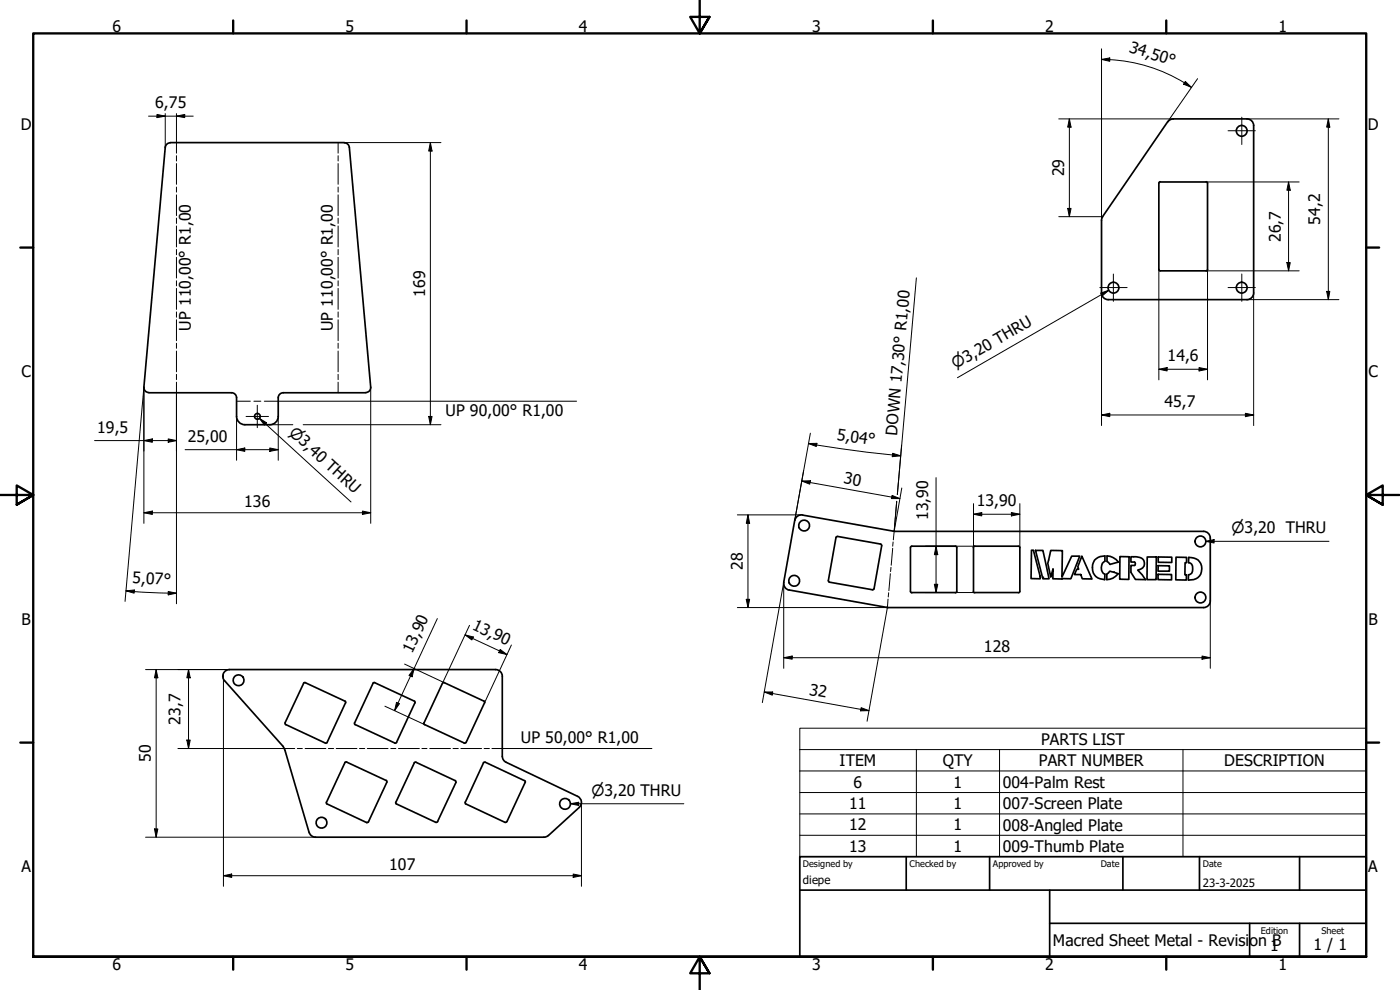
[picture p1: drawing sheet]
<svg xmlns="http://www.w3.org/2000/svg" width="420mm" height="297mm" viewBox="0 0 420 297" stroke-linecap="round" stroke-linejoin="round" font-family="sans-serif">
<!-- layer: Visible (ISO) -->
<g fill="none" stroke="#000" stroke-width=".51">
<path d="M350.5 36.5l-19.6 28.5M350.5 36.5l.9-.7 .7-.1h22.2a2 2 0 0 1 1.9 2v50.2M51.1 42.8h52.3M51.1 42.8a1.49 1.49 0 0 0-1.5 1.4l-6.4 72M103.3 42.8a1.49 1.49 0 0 1 1.5 1.4l6.5 72M347.8 55v26.1l.4 .2h13.7M348.2 54.6h13.7M348.2 54.5l-.4 .4M362 54.5l.4 .4M362.4 55v25.9l-.4 .4M330.6 66.2v21.7M330.9 65l-.3 1.1"/>
<path d="M330.6 87.9a2 2 0 0 0 2 2M376.2 87.9a2 2 0 0 1-2 2h-41.7M43.2 116.2a1.49 1.49 0 0 0 1.5 1.6M44.7 117.8h24.8a1.49 1.49 0 0 1 1.5 1.5M71 119.3v5.6a2.51 2.51 0 0 0 2.5 2.5M83.5 119.3v5.6a2.51 2.51 0 0 1-2.5 2.5M85 117.8h24.7M85 117.8a1.49 1.49 0 0 0-1.5 1.5M111.2 116.2a1.49 1.49 0 0 1-1.4 1.6M73.5 127.4h7.5M240.9 154.5l27.6 4.9h92.8M240.9 154.5a2.05 2.05 0 0 0-2.4 1.6l-3.3 18.6a2 2 0 0 0 1.7 2.4"/>
<path d="M361.2 159.4a2 2 0 0 1 2 2M236.9 177l29.6 5.3h94.8M248.6 174.2l.3 .5 13 2.3M251.4 161l-.5 .3-2.3 12.9M251.4 161l12.9 2.3 .3 .4M264.6 163.8l-2.3 12.8-.5 .4M273.4 163.9h13.3l.4 .2v13.3l-.2 .4h-13.2l-.4-.2-.1-13.3zM292.1 177.4l.4 .4h13.1M292.2 164.3v13.1M305.6 163.9h-13.1l-.4 .4M305.7 163.9l.4 .4v13.1l-.4 .4M309.6 165.1h.5l2.1 7.9v.7l-2.8-.1z"/>
<path d="M310.8 165.1h2.2l1.8 8.6h-1.8zM315.3 165.1l3.5 .1-.1 8 2.9-6.3h2.4l-2.6 6.8h-5.4v-3l-.7 2.5-.8-4.2zM324.7 166.9l3 6.8h-2.9l-.4-1.3h-1.9l.7-1.6h.5l-.2-.8zM328.5 168.1a4 4 0 0 1 3.1-1.3v1.6a2.28 2.28 0 0 0 0 3.9l-.1 1.6a3.6 3.6 0 0 1-3.4-1.9 3.6 3.6 0 0 1 .4-3.9zM332.2 166.8a4.7 4.7 0 0 1 3.5 1.8l-2.6 .7-.9-.8zM333.1 171.4l2.5 .7a4.3 4.3 0 0 1-3.4 1.8v-1.6zM336.1 167l2.7 .1v6.7h-2.8zM339.4 167.1h1.6a2.03 2.03 0 0 1 2.2 .9 2.03 2.03 0 0 1-.3 2.4l-1.5 .7 2.4 2.8-3.1-.1-1.3-2.1v-2h1.1a.63 .63 0 0 0 0-1.1h-1.1zM344.3 167.1h2.7v6.8h-2.8zM347.5 172.3l4.1 .1v1.6l-4.1-.1zM347.6 167.1l4.1 .1v1.6l-4.1-.1zM347.6 169.7l3.4 .1v1.6h-3.5z"/>
<path d="M352.9 167.2h3.2v1.6h-.4l-.1 3.7h.4v1.5h-3.1zM356.7 167.2a3.4 3.4 0 0 1 4 3.5 3.4 3.4 0 0 1-4.1 3.3l.1-1.5a1.4 1.4 0 0 0 1.2-1.8 1.44 1.44 0 0 0-1.1-1.9zM363.2 161.4v18.9a2 2 0 0 1-2 2M68.8 200.9h79.9a2 2 0 0 1 2 2v24M68.9 200.9a1.98 1.98 0 0 0-1.9 1.2 1.98 1.98 0 0 0 .4 2.1l17.6 19.8 .5 1.2 7.3 24.6a2 2 0 0 0 1.9 1.4h68.9l1-.5 9.3-8.5M85.6 216.9l.2 .5 11.8 5.5M91.1 205l.5-.2 11.9 5.6M91.1 205l-5.6 11.9M103.5 210.3l.2 .6-5.5 11.8M111.9 205l.6-.2 11.8 5.6M112 205l-5.6 11.9v.4l12.1 5.6M124.3 210.3l.2 .6-5.5 11.8-.5 .3"/>
<path d="M127.4 217.4l11.9 5.5M132.8 205l-5.6 11.9 .2 .5M133.3 204.8l11.9 5.6M133.4 204.8l-.6 .2M145.2 210.3l.2 .6-5.5 11.8M98.2 222.8l-.6 .2M103.5 228.8l-5.5 11.9v.4l12 5.7M104 228.6l11.9 5.5 .2 .6M104 228.6l-.5 .2M116.1 234.7l-5.5 11.9M136.8 234.8l-.1-.6-12.1-5.5-.3 .2-5.5 11.8M136.8 234.7l-5.5 11.8"/>
<path d="M139.9 222.8l-.6 .2M145.6 228.7l-.5 .2-5.5 11.8 .2 .5M145.7 228.7l11.9 5.7v.4l-5.5 11.7M150.7 226.9l.2 .9 1 .9 21.5 10.2a2 2 0 0 1 .4 3.3M110.6 246.6l-.6 .2M118.8 240.7l.2 .5 11.8 5.5M131.3 246.5l-.5 .2M139.8 241.2l11.8 5.5M152.1 246.5l-.5 .2"/>
<circle cx="372.6" cy="39.3" r="1.62"/>
<circle cx="334.2" cy="86.3" r="1.62"/>
<circle cx="372.6" cy="86.3" r="1.62"/>
<circle cx="77.2" cy="124.9" r=".86"/>
<circle cx="241.3" cy="157.7" r="1.62"/>
<circle cx="238.3" cy="174.3" r="1.62"/>
<circle cx="360.3" cy="162.5" r="1.62"/>
<circle cx="360.3" cy="179.3" r="1.62"/>
<circle cx="71.6" cy="204.1" r="1.62"/>
<circle cx="96.5" cy="246.8" r="1.62"/>
<circle cx="169.6" cy="241.2" r="1.62"/>
</g>
<!-- layer: Bend Centerline (ISO) -->
<g fill="none" stroke="#000" stroke-width=".3">
<path d="M53 42.8v3.2M53 46.7v1.6M53 49.1v6.2M53 56.1v1.5M53 58.5v6.2M101.5 42.8v3.2M101.5 46.7v1.6M101.5 49.1v6.2M101.5 56.1v1.5M101.5 58.5v6.2M53 65.5v1.5M53 67.8v6.3"/>
<path d="M53 74.9v1.5M53 77.2v6.2M101.5 65.5v1.5M101.5 67.8v6.3M101.5 74.9v1.5M101.5 77.2v6.2M53 84.3v1.5M53 86.5v6.3M53 93.6v1.6M53 95.9v6.3M101.5 84.3v1.5M101.5 86.5v6.3"/>
<path d="M101.5 93.6v1.6M101.5 95.9v6.3M53 103v1.5M53 105.3v6.3M53 112.3v1.6M53 114.7v3.1M101.5 103v1.5M101.5 105.3v6.3M101.5 112.3v1.6M101.5 114.7v3.1M71 120.4h4.1M76.2 120.4h2.1"/>
<path d="M79.3 120.4h4.2M268.4 159.4l-.3 2.6M266.5 179.8l-.2 2.5M266.7 177.8l-.1 1.3M267.2 172.1l-.4 5.1M267.4 170.2l-.1 1.3M267.9 164.5l-.4 5.1M268 162.6l-.1 1.3M85.3 224.6h3.2M89.2 224.6h1.5M91.6 224.6h6.2M98.6 224.6h1.5"/>
<path d="M100.9 224.6h6.2M107.9 224.6h1.6M110.2 224.6h6.3M117.3 224.6h1.5M119.6 224.6h6.3M126.6 224.6h1.5M129 224.6h6.2M136 224.6h1.5M138.3 224.6h6.2M145.3 224.6h1.6M147.6 224.6h3.1"/>
</g>
<!-- layer: Visible (ISO) -->
<circle cx="312.9" cy="173.2" r=".25" fill="#000"/>
<!-- layer: Symbol (ISO) -->
<g fill="none" stroke="#000" stroke-width=".3">
<path d="M275 83.4l-5.7 65M330.3 87.9l2.4-.8-1.9 1.7zM332.7 87.1l-45.4 26.2M77.9 125.5l2.1 1.4-.6 .7zM77.9 125.5l27.4 25.1M83.5 120.4h89.5M269.1 150.4l-.7 9M361.8 162.4l2.6-.5v1zM361.8 162.4h37M150.7 224.6h44.9M240 224.9v-6.4h170v6.4M240 224.9h170v6.4"/>
<path d="M240 224.9v32.1h170v-25.7M240 231.3h170M240 237.8h170M275 224.9v32.1M300 224.9v32.1M355 224.9v32.1M171.1 241.2l2.6-.5v1zM171.1 241.2h34.1M240 244.2h170M240 250.6h170"/>
</g>
<!-- layer: Border (ISO) -->
<g fill="none" stroke="#000" stroke-width=".7">
<path d="M70 6.1v3.9M140 6.1v3.9M210 0v10l-2.9-4.9h5.8l-2.9 4.9 2.9-4.9M280 6.1v3.9M350 6.1v3.9M6.1 74.3h3.9M410 74.3h3.9M0 148.5h10l-5-2.8v5.7l5-2.9-5 2.9M420 148.5h-10l5-2.8v5.7l-5-2.9 5 2.9M6.1 222.8h3.9M410 222.8h3.9M10 287.1v-277.1h400v277.1h-400h400"/>
<path d="M70 287.1v3.8M140 287.1v3.8M212.9 292l-2.9-4.9 2.9 4.9h-5.8l2.9-4.9v9.9M280 287.1v3.8M350 287.1v3.8"/>
</g>
<!-- layer: Title (ISO) -->
<path d="M240 257h170v30.1h-170zM272 257v10.1M297 257v10.1M337 257v10.1M360 257v10.1M390 257v10.1M240 267.1h170M315 277h95M315 267.1v20M375 277v10.1M390 277v10.1" fill="none" stroke="#000" stroke-width=".51"/>
<!-- layer: Symbol (ISO) -->
<path d="M330.3 87.9l2.4-.8-1.9 1.7zM77.9 125.5l2.1 1.4-.6 .7zM361.8 162.4l2.6-.5v1zM171.1 241.2l2.6-.5v1z" fill="#000"/>
<!-- layer: Dimension (ISO) -->
<g fill="none" stroke="#000" stroke-width=".3">
<path d="M330.6 14.7v51.5M330.6 17.8l2.5-.4v1zM330.6 17.8l2.5 .1M333.1 17.9a47.8 47.8 0 0 1 24.5 8.3M44.6 34.8h13.4M47.1 34.3l2.5 .5-2.5 .5zM49.6 34.1v10.1M53 34.8l2.4-.5v1zM53 34.1v8.7M317.8 35.7h34.3M320.9 35.7l.5 2.4h-1zM320.9 35.7v29.3"/>
<path d="M355.7 24.4l1.9 1.8-2.4-.9zM359.4 23.6l-8.9 12.9M374.3 35.7h27.5M398.7 35.7l.4 2.4h-1zM398.7 35.7v54.2M103.4 42.8h28.9M129.2 42.8l.5 2.5h-1zM129.2 42.8v84.6M361.9 54.6h28M386.7 54.6l.5 2.5h-1zM386.7 54.6v26.7M317.8 65h13.1"/>
<path d="M320.4 62.5h1l-.5 2.5zM386.2 78.8h1l-.5 2.5zM330.6 88.1v39.6M347.8 80.9v33.1M361.9 81.3h28M362.4 80.9v33.1M374.3 89.9h27.5M376.2 87.9v39.8M398.1 87.4h1l-.4 2.5zM53 117.8v63.4M111.3 116.2v40.8M347.8 110.8l2.5-.5v1z"/>
<path d="M347.8 110.8h14.6M359.9 110.3l2.5 .5-2.5 .5zM28.4 132.2h24.6M43.2 132.2l2.5-.5v1zM50.5 131.7l2.5 .5-2.5 .5zM55.6 134.9h27.9M71 134.9l2.5-.5v1zM71 125v13.1M81 134.4l2.5 .5-2.5 .5zM81 127.4h6.9M83.5 125v13.1M91 127.4h41.3"/>
<path d="M128.7 125h1l-.5 2.4zM242.6 133.1l2.6-.1-.2 1zM242.6 133.1a360.2 360.2 0 0 0 27.7 3.7M243.2 130l-4.7 26.1M267.9 136l2.4 .8-2.5 .2zM270.6 133.6l-1.3 14.8M330.6 124.5l2.5-.5v1zM330.6 124.5h45.6M373.8 124l2.4 .5-2.4 .5zM43.2 153.8l2.5-.5v1.1zM43.2 153.8h68.1M43.2 157v-40.8l-5.7 64.3"/>
<path d="M108.8 153.3l2.5 .5-2.5 .6zM221.3 154.5h19.2M224.5 154.5l.5 2.5h-1zM224.5 154.5v27.8M240.6 144.3h2.6l-.2 1zM240.6 144.3l29.5 5.3M267.7 148.6l2.4 1h-2.6zM270.6 146.4l-2.2 13 .7-9M280.9 143.3v34.5M292.2 154.3l2.4-.5v1zM292.2 154.3h13.9M292.2 151.1v13.2"/>
<path d="M303.5 153.8l2.6 .5-2.6 .5zM306.1 151.1v13.2M37.8 177.3l2.5-.3v1zM37.8 177.3l7.6 .5 7.6 .2M50.5 177.5l2.5 .5-2.5 .5zM224 179.8h1l-.5 2.5zM277.7 177.8h14.8M277.7 163.9h14.8M280.4 175.3h1l-.5 2.5zM280.9 163.9l.5 2.5h-1zM121.4 199.2l11.9 5.6M131.3 185.6l-12.9 27.6"/>
<path d="M139.6 190.5l2.4 .6-.4 .9zM139.6 190.5l12.5 5.9M140.9 187.6l-8.1 17.4M150.1 194.9l2 1.5-2.4-.6zM153.5 193.5l-8.1 17.4M221.3 182.3h45.2M235.2 197.3l2.5-.5v1zM235.2 197.3h128M266.3 182.3l-6.1 34.1M360.7 196.8l2.5 .5-2.5 .5zM363.2 180.3v20.2M43.7 200.9h25.1"/>
<path d="M46.9 200.9l.5 2.5h-1zM46.9 200.9v50.3M56.6 200.9l.5 2.5h-1zM56.6 200.9v23.7M67.1 202.1v63.8M115.5 211.9l11.9 5.5M119 210.7l.9 .4-1.5 2.1zM124.3 200.6l-.6 2.5-1-.4zM229.4 207.6h2.5l-.1 1zM229.4 207.6l31.4 5.6M235.2 200.5v-25.8l-6.4 36.1M258.4 212.3l2.4 .9-2.5 .1z"/>
<path d="M53.4 224.6h31.9M56.1 222h1l-.5 2.6zM43.7 251.2h51M46.4 248.7h1l-.5 2.5zM174.5 240.7v25.2M67.1 262.7l2.4-.5v1.1zM67.1 262.7h107.4M172 262.2l2.5 .5-2.5 .6z"/>
</g>
<g fill="#000">
<path d="M330.6 17.8l2.5-.4v1zM47.1 34.3l2.5 .5-2.5 .5zM53 34.8l2.4-.5v1zM320.9 35.7l.5 2.4h-1zM355.7 24.4l1.9 1.8-2.4-.9zM398.7 35.7l.4 2.4h-1zM129.2 42.8l.5 2.5h-1zM386.7 54.6l.5 2.5h-1zM320.4 62.5h1l-.5 2.5zM386.2 78.8h1l-.5 2.5zM398.1 87.4h1l-.4 2.5zM347.8 110.8l2.5-.5v1z"/>
<path d="M359.9 110.3l2.5 .5-2.5 .5zM43.2 132.2l2.5-.5v1zM50.5 131.7l2.5 .5-2.5 .5zM71 134.9l2.5-.5v1zM81 134.4l2.5 .5-2.5 .5zM128.7 125h1l-.5 2.4zM242.6 133.1l2.6-.1-.2 1zM267.9 136l2.4 .8-2.5 .2zM330.6 124.5l2.5-.5v1zM373.8 124l2.4 .5-2.4 .5zM43.2 153.8l2.5-.5v1.1zM108.8 153.3l2.5 .5-2.5 .6z"/>
<path d="M224.5 154.5l.5 2.5h-1zM240.6 144.3h2.6l-.2 1zM267.7 148.6l2.4 1h-2.6zM292.2 154.3l2.4-.5v1zM303.5 153.8l2.6 .5-2.6 .5zM37.8 177.3l2.5-.3v1zM50.5 177.5l2.5 .5-2.5 .5zM224 179.8h1l-.5 2.5zM280.4 175.3h1l-.5 2.5zM280.9 163.9l.5 2.5h-1zM139.6 190.5l2.4 .6-.4 .9zM150.1 194.9l2 1.5-2.4-.6z"/>
<path d="M235.2 197.3l2.5-.5v1zM360.7 196.8l2.5 .5-2.5 .5zM46.9 200.9l.5 2.5h-1zM56.6 200.9l.5 2.5h-1zM119 210.7l.9 .4-1.5 2.1zM124.3 200.6l-.6 2.5-1-.4zM229.4 207.6h2.5l-.1 1zM258.4 212.3l2.4 .9-2.5 .1zM56.1 222h1l-.5 2.6zM46.4 248.7h1l-.5 2.5zM67.1 262.7l2.4-.5v1.1zM172 262.2l2.5 .5-2.5 .6z"/>
</g>
<!-- layer: Center Mark (ISO) -->
<path d="M368.6 39.2h8.1M372.7 35.2v8.2M330.1 86.3h8.2M334.1 82.2v8.2M368.6 86.3h8.1M372.7 82.2v8.2M73.9 125h6.7M77.2 121.6v6.7" fill="none" stroke="#000" stroke-width=".3"/>
<g font-size="4.8">
<text x="33.7" y="9.6">6</text>
<text x="103.7" y="9.6">5</text>
<text x="173.7" y="9.6">4</text>
<text x="243.7" y="9.6">3</text>
<text x="313.7" y="9.6">2</text>
<text x="383.7" y="9.6">1</text>
<text x="338.6" y="15.5" transform="rotate(17 338.6 15.5)">34,50°</text>
<text x="46.6" y="32.4">6,75</text>
<text x="6.2" y="38.9">D</text>
<text x="410.5" y="38.9">D</text>
<text x="319.3" y="52.9" transform="rotate(-90 319.3 52.9)">29</text>
<text x="396.2" y="67.4" transform="rotate(-90 396.2 67.4)">54,2</text>
<text x="384.4" y="72.6" transform="rotate(-90 384.4 72.6)">26,7</text>
<text x="127.6" y="89.1" transform="rotate(-90 127.6 89.1)">169</text>
<text x="57.3" y="99.2" transform="rotate(-90 57.3 99.2)">UP 110,00° R1,00</text>
<text x="99.9" y="99.3" transform="rotate(-90 99.9 99.3)">UP 110,00° R1,00</text>
<text x="6.4" y="113.1">C</text>
<text x="350.4" y="108.4">14,6</text>
<text x="410.7" y="113.1">C</text>
<text x="133.7" y="124.7">UP 90,00° R1,00</text>
<text x="349.5" y="122.1">45,7</text>
<text x="29.1" y="129.8">19,5</text>
<text x="269.2" y="130.7" transform="rotate(-85 269.2 130.7)">DOWN 17,30° R1,00</text>
<text x="56.3" y="132.6">25,00</text>
<text x="251" y="132" transform="rotate(8 251 132)">5,04°</text>
<text x="253" y="144.9" transform="rotate(10 253 144.9)">30</text>
<text x="73.3" y="152.3">136</text>
<text x="293.1" y="151.9">13,90</text>
<text x="278.6" y="156.1" transform="rotate(-90 278.6 156.1)">13,90</text>
<text x="222.9" y="171.1" transform="rotate(-90 222.9 171.1)">28</text>
<text x="39.7" y="175.1" transform="rotate(3 39.7 175.1)">5,07°</text>
<text x="6.4" y="187.4">B</text>
<text x="141.5" y="188.8" transform="rotate(25 141.5 188.8)">13,90</text>
<text x="410.7" y="187.4">B</text>
<text x="123.7" y="196.1" transform="rotate(-65 123.7 196.1)">13,90</text>
<text x="295.3" y="195.7">128</text>
<text x="242.8" y="208.4" transform="rotate(10 242.8 208.4)">32</text>
<text x="54.2" y="217.4" transform="rotate(-90 54.2 217.4)">23,7</text>
<text x="156.3" y="222.9">UP 50,00° R1,00</text>
<text x="312.4" y="223.5">PARTS LIST</text>
<text x="45.3" y="228.6" transform="rotate(-90 45.3 228.6)">50</text>
<text x="252" y="229.9">ITEM</text>
<text x="283" y="229.9">QTY</text>
<text x="311.8" y="229.9">PART NUMBER</text>
<text x="367.4" y="229.9">DESCRIPTION</text>
<text x="256.2" y="236.3">6</text>
<text x="286.2" y="236.3">1</text>
<text x="300.9" y="236.4">004-Palm Rest</text>
<text x="254.9" y="242.7">11</text>
<text x="286.2" y="242.7">1</text>
<text x="300.9" y="242.8">007-Screen Plate</text>
<text x="254.9" y="249.2">12</text>
<text x="286.2" y="249.2">1</text>
<text x="300.9" y="249.2">008-Angled Plate</text>
<text x="254.9" y="255.6">13</text>
<text x="286.2" y="255.6">1</text>
<text x="300.9" y="255.6">009-Thumb Plate</text>
<text x="6.4" y="261.7">A</text>
<text x="116.8" y="261.2">107</text>
<text x="410.7" y="261.7">A</text>
<text x="316" y="283.8">Macred Sheet Metal - Revision B</text>
<text x="381.2" y="285.3">1</text>
<text x="394.2" y="285">1 / 1</text>
<text x="33.7" y="290.9">6</text>
<text x="103.7" y="290.9">5</text>
<text x="173.7" y="290.9">4</text>
<text x="243.7" y="290.9">3</text>
<text x="313.7" y="290.9">2</text>
<text x="383.7" y="290.9">1</text>
</g>
<g font-size="4.6">
<text x="286.8" y="110.9" transform="rotate(-30 286.8 110.9)">⌀3,20 THRU</text>
<text x="86.5" y="130.2" transform="rotate(42 86.5 130.2)">⌀3,40 THRU</text>
<text x="369.6" y="160">⌀3,20 THRU</text>
<text x="177.5" y="238.8">⌀3,20 THRU</text>
</g>
<g font-size="3.4">
<text x="241" y="265.4">diepe</text>
<text x="361" y="266">23-3-2025</text>
</g>
<g font-size="2.7">
<text x="241" y="260.1">Designed by</text>
<text x="273" y="260.1">Checked by</text>
<text x="298" y="260.1">Approved by</text>
<text x="330.3" y="260">Date</text>
<text x="361" y="260">Date</text>
<text x="378.4" y="280.1">Edition</text>
<text x="396.6" y="280.1">Sheet</text>
</g>
</svg>
